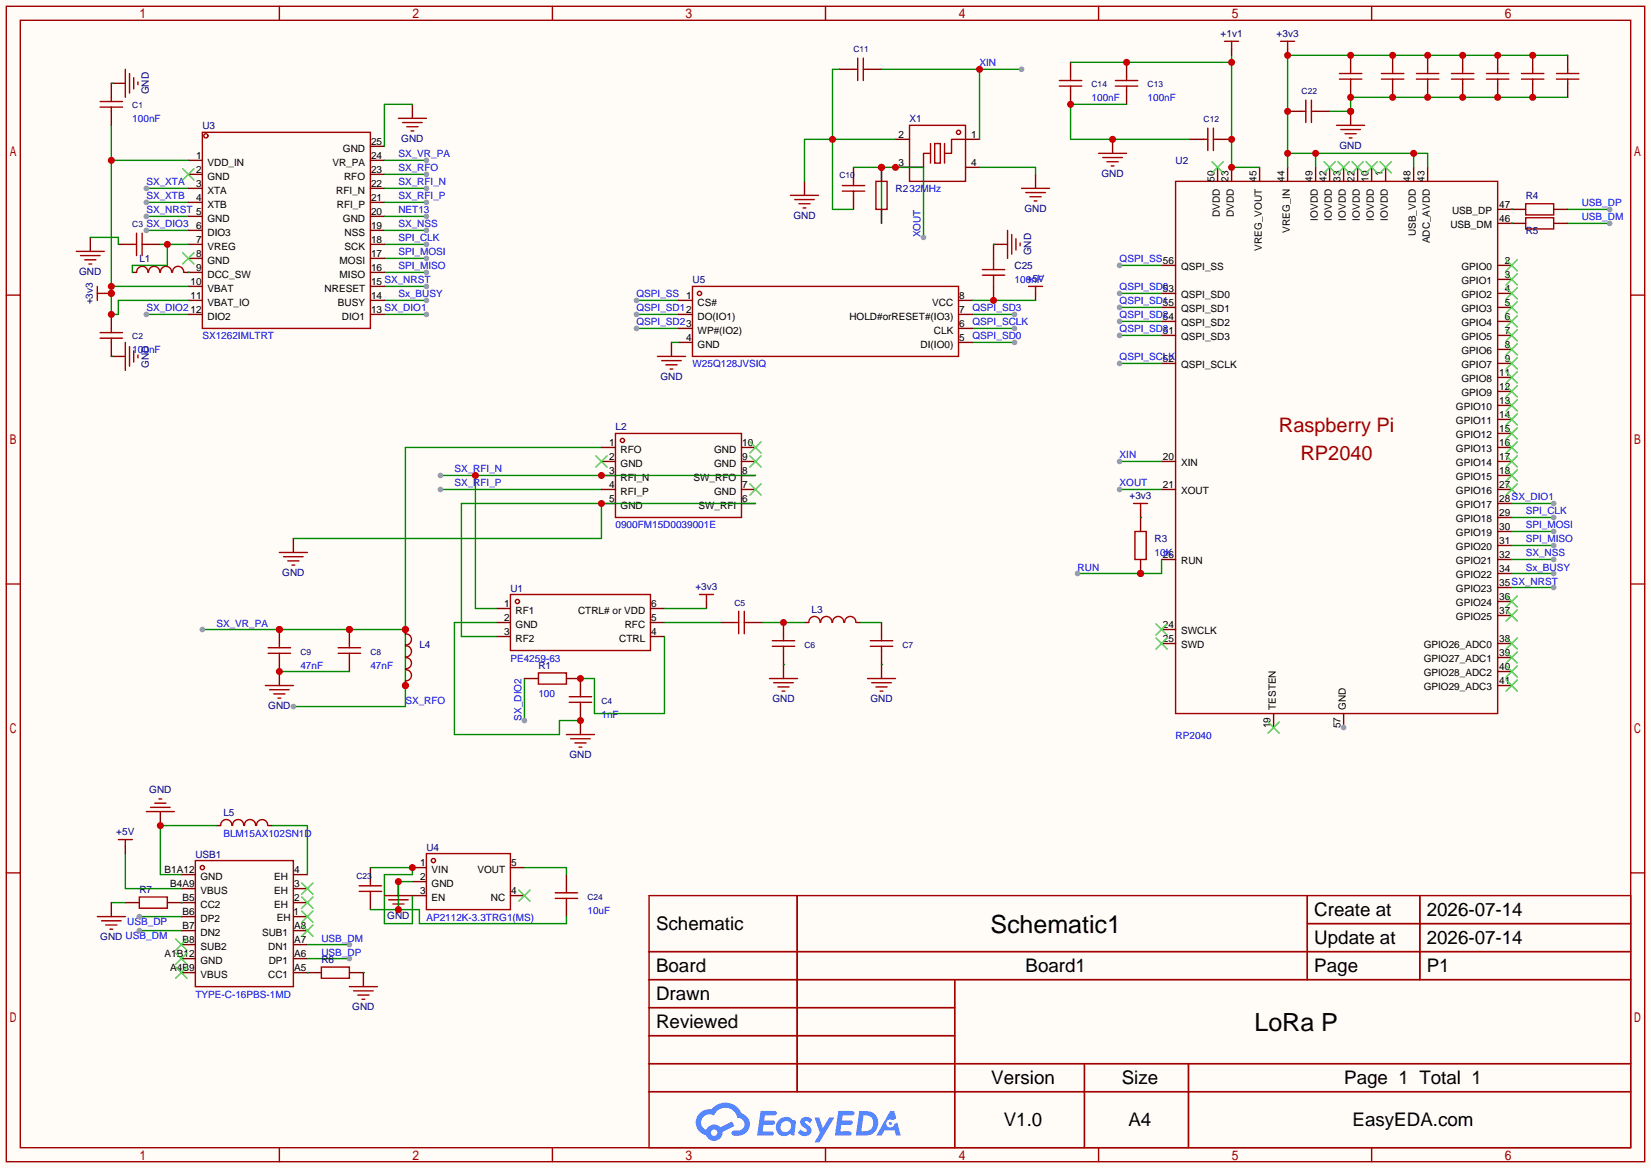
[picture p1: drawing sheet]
<svg xmlns="http://www.w3.org/2000/svg" width="299mm" height="212mm" viewBox="0 0 299 212" stroke-linecap="round" stroke-linejoin="round" font-family="sans-serif">
<path d="M0 0h299.5v211.8h-299.5z" fill="#fffcf7"/>
<g fill="none" stroke="#a10000" stroke-width=".25">
<path d="M1.1 1.1h297.2v209.6h-297.2zM3.7 3.7h292.1v204.5h-292.1zM50.7 1.1v2.6M100.2 1.1v2.6M149.7 1.1v2.6M199.3 1.1v2.6M248.8 1.1v2.6M1.1 53.5h2.6M295.8 53.5h2.5M1.1 105.9h2.6M295.8 105.9h2.5M1.1 158.3h2.6"/>
<path d="M295.8 158.3h2.5M117.7 162.4h178.1v45.8h-178.1zM117.7 172.6h178.1M117.7 177.7h178.1M144.6 162.4v35.6M173.2 177.7v30.5M237.1 162.4v15.3M237.1 167.5h58.7M257.5 162.4v15.3M117.7 182.8h55.5M117.7 192.9h178.1M117.7 187.8h55.5"/>
<path d="M117.7 198h178.1M196.7 192.9v15.3M215.6 192.9v15.3M50.7 208.2v2.5M100.2 208.2v2.5M149.7 208.2v2.5M199.3 208.2v2.5M248.8 208.2v2.5"/>
</g>
<g fill="#5487ff">
<path d="M145.5 202.8a1.3 1.3 0 0 1 1.8 .3l-.4 .6a.54 .54 0 0 0-.9-.2l.1 .2a1.58 1.58 0 0 1 1.1 1.6 1.43 1.43 0 0 1-2.5 .1l.5-.6a.64 .64 0 0 0 .5 .5 .64 .64 0 0 0 .7-.3l-.2-.2a1.6 1.6 0 0 1-1-1.6z"/>
<path d="M147.7 202.7h.9l.7 1.9 1.1-1.9h.9l-2.7 4.5h-.9l1-1.7z"/>
<path d="M138 201.5h1.6a1.31 1.31 0 0 1 1.2 .2 .4 .4 0 0 1-.3 .6h-1.8l-.1 .9h1.6a.4 .4 0 0 1 .4 .4 .4 .4 0 0 1-.4 .4h-1.7l-.2 1.2h.8a1.23 1.23 0 0 1 1.2 .2 .39 .39 0 0 1-.3 .6h-2.7z"/>
<path d="M152.1 201.5h1.6a1.32 1.32 0 0 1 1.3 .2 .39 .39 0 0 1-.4 .6h-1.7l-.2 .9h1.7a.4 .4 0 0 1 .3 .4 .4 .4 0 0 1-.4 .4h-1.7l-.2 1.2h.8a1.23 1.23 0 0 1 1.2 .2 .39 .39 0 0 1-.3 .6h-2.7z"/>
<path d="M161.5 201.5h.7l.4 1.3-.7 .4a.75 .75 0 0 0-1.1 .3 .75 .75 0 0 0 .5 1 .75 .75 0 0 0 .9-.6l.6-.3 .6 2.4h-.9l-.2-1h-1.9l-.5 1h-.9z"/>
<path d="M155.9 201.5l-.7 4.5h1.5a2.27 2.27 0 0 0 2.6-2.3 2.27 2.27 0 0 0-2.7-2.2zM156.6 202.3a1.5 1.5 0 0 1 1.8 1.5 1.5 1.5 0 0 1-1.9 1.4h-.3z"/>
<path d="M141.3 203.1a1.62 1.62 0 0 0-.4 2.1 1.62 1.62 0 0 0 2 .7l.4-.3 .3 .3 .5 .1 .3-2.5-.2-.3h-.4a1.58 1.58 0 0 0-2.5-.1zM141.9 203.6a.99 .99 0 0 1 1.6 .3 .99 .99 0 0 1-.9 1.4 .94 .94 0 0 1-1-.5 .94 .94 0 0 1 .3-1.2z"/>
<path d="M126.9 201.9a2.37 2.37 0 0 0 1.2 4 1.54 1.54 0 0 0 1.7 1 1.54 1.54 0 0 0 1.3-1.6l2.1-1.1-.5-.8-2 1.1a1.57 1.57 0 0 0-2.6 .4 1.5 1.5 0 0 1-.8-2.1 1.5 1.5 0 0 1 2.2-.5 2.23 2.23 0 0 1 2.3-1.4 2.23 2.23 0 0 1 2 1.8 1.16 1.16 0 0 1 1.2 1.1 1.16 1.16 0 0 1-1 1.3h-.7a.47 .47 0 0 0-.6 .3 .47 .47 0 0 0 .4 .6 2.23 2.23 0 0 0 2.3-.7 2.23 2.23 0 0 0 .4-2.3 2.16 2.16 0 0 0-1.3-1.1 3.2 3.2 0 0 0-5.4-.7l-1.2 .1zM129 205.4a.58 .58 0 0 1 1.1 0 .58 .58 0 0 1-1.1 0z"/>
<circle cx="161.5" cy="203.8" r=".28"/>
</g>
<path d="M213.2 32.9h58.5v96.5h-58.5z" fill="none" stroke="#a10000" stroke-width=".25"/>
<g fill="none" stroke="#870000" stroke-width=".25">
<path d="M220.9 30.4v2.5M223.4 30.4v2.5M228.5 30.4v2.5M233.6 30.4v2.5M238.6 30.4v2.5M241.2 30.4v2.5M243.7 30.4v2.5M246.3 30.4v2.5M248.8 30.4v2.5M251.3 30.4v2.5M256.4 30.4v2.5M259 30.4v2.5"/>
<path d="M271.7 38h2.5M210.7 48.1h2.5M210.7 53.2h2.5M210.7 55.8h2.5M210.7 58.3h2.5M271.7 48.1h2.5M271.7 50.7h2.5M271.7 53.2h2.5M271.7 40.5h2.5M271.7 55.8h2.5M210.7 60.8h2.5M210.7 65.9h2.5"/>
<path d="M271.7 68.5h2.5M271.7 71h2.5M271.7 73.5h2.5M271.7 76.1h2.5M271.7 78.6h2.5M210.7 83.7h2.5M210.7 88.8h2.5M271.7 81.2h2.5M271.7 83.7h2.5M271.7 86.2h2.5M271.7 88.8h2.5M271.7 91.3h2.5"/>
<path d="M271.7 93.9h2.5M271.7 96.4h2.5M271.7 98.9h2.5M210.7 114.2h2.5M210.7 116.7h2.5M210.7 101.5h2.5M271.7 116.7h2.5M271.7 101.5h2.5M271.7 104h2.5M271.7 106.6h2.5M271.7 109.1h2.5M271.7 111.6h2.5"/>
<path d="M271.7 119.3h2.5M231 129.4v2.6M243.7 129.4v2.6M271.7 121.8h2.5M271.7 124.3h2.5"/>
</g>
<g fill="none" stroke="#3c3" stroke-width=".25">
<path d="M219.8 29.3l2.1 2.1M221.9 29.3l-2.1 2.1M240.2 29.3l2 2.1M242.2 29.3l-2 2.1M242.7 29.3l2 2.1M244.7 29.3l-2 2.1M245.2 29.3l2.1 2.1M247.3 29.3l-2.1 2.1M247.8 29.3l2 2.1M249.8 29.3l-2 2.1M250.3 29.3l2 2.1M252.3 29.3l-2 2.1"/>
<path d="M273.2 47.1l2 2M273.2 49.7l2 2M273.2 52.2l2 2M273.2 54.7l2 2.1M275.2 47.1l-2 2M275.2 49.7l-2 2M275.2 52.2l-2 2M275.2 54.7l-2 2.1M273.2 67.4l2 2.1M273.2 70l2 2M273.2 72.5l2 2M273.2 75.1l2 2"/>
<path d="M273.2 77.6l2 2M275.2 67.4l-2 2.1M275.2 70l-2 2M275.2 72.5l-2 2M275.2 75.1l-2 2M275.2 77.6l-2 2M273.2 80.1l2 2.1M273.2 82.7l2 2M273.2 85.2l2 2M273.2 87.8l2 2M275.2 80.1l-2 2.1M275.2 82.7l-2 2"/>
<path d="M275.2 85.2l-2 2M275.2 87.8l-2 2M209.7 113.2l2 2M209.7 115.7l2 2M211.7 113.2l-2 2M211.7 115.7l-2 2M273.2 108.1l2 2M273.2 110.6l2 2M273.2 115.7l2 2M273.2 118.2l2 2.1M275.2 108.1l-2 2M275.2 110.6l-2 2"/>
<path d="M275.2 115.7l-2 2M275.2 118.2l-2 2.1M230 130.9l2 2.1M232 130.9l-2 2.1M273.2 120.8l2 2M273.2 123.3l2 2M275.2 120.8l-2 2M275.2 123.3l-2 2"/>
</g>
<circle cx="243.7" cy="132" r=".51" fill="#999"/>
<path d="M271.7 58.3h2.5M271.7 60.8h2.5M271.7 63.4h2.5M271.7 65.9h2.5" fill="none" stroke="#870000" stroke-width=".25"/>
<path d="M273.2 57.3l2 2M273.2 59.8l2 2M275.2 57.3l-2 2M275.2 59.8l-2 2M273.2 62.4l2 2M273.2 64.9l2 2M275.2 62.4l-2 2M275.2 64.9l-2 2" fill="none" stroke="#3c3" stroke-width=".25"/>
<path d="M26.5 34.2h7.7" fill="none" stroke="#008700" stroke-width=".25"/>
<circle cx="26.5" cy="34.2" r=".51" fill="#999"/>
<path d="M26.5 36.7h7.7" fill="none" stroke="#008700" stroke-width=".25"/>
<circle cx="26.5" cy="36.7" r=".51" fill="#999"/>
<path d="M26.5 39.2h7.7" fill="none" stroke="#008700" stroke-width=".25"/>
<circle cx="26.5" cy="39.2" r=".51" fill="#999"/>
<path d="M69.7 51.9h7.6" fill="none" stroke="#008700" stroke-width=".25"/>
<circle cx="77.3" cy="51.9" r=".51" fill="#999"/>
<path d="M274.2 106.6h7.6" fill="none" stroke="#008700" stroke-width=".25"/>
<circle cx="281.8" cy="106.6" r=".51" fill="#999"/>
<path d="M203.1 88.8h7.6" fill="none" stroke="#008700" stroke-width=".25"/>
<circle cx="203.1" cy="88.8" r=".51" fill="#999"/>
<path d="M203.1 83.7h7.6" fill="none" stroke="#008700" stroke-width=".25"/>
<circle cx="203.1" cy="83.7" r=".51" fill="#999"/>
<path d="M69.7 57h7.6" fill="none" stroke="#008700" stroke-width=".25"/>
<circle cx="77.3" cy="57" r=".51" fill="#999"/>
<path d="M274.2 91.3h7.6" fill="none" stroke="#008700" stroke-width=".25"/>
<circle cx="281.8" cy="91.3" r=".51" fill="#999"/>
<path d="M95.1 123.1v7.6" fill="none" stroke="#008700" stroke-width=".25"/>
<circle cx="95.1" cy="130.7" r=".51" fill="#999"/>
<path d="M26.5 57h7.7" fill="none" stroke="#008700" stroke-width=".25"/>
<circle cx="26.5" cy="57" r=".51" fill="#999"/>
<path d="M26.5 41.8h7.7" fill="none" stroke="#008700" stroke-width=".25"/>
<circle cx="26.5" cy="41.8" r=".51" fill="#999"/>
<path d="M69.7 54.5h7.6" fill="none" stroke="#008700" stroke-width=".25"/>
<circle cx="77.3" cy="54.5" r=".51" fill="#999"/>
<path d="M274.2 98.9h7.6" fill="none" stroke="#008700" stroke-width=".25"/>
<circle cx="281.8" cy="98.9" r=".51" fill="#999"/>
<path d="M69.7 49.4h7.6" fill="none" stroke="#008700" stroke-width=".25"/>
<circle cx="77.3" cy="49.4" r=".51" fill="#999"/>
<path d="M69.7 46.9h7.6" fill="none" stroke="#008700" stroke-width=".25"/>
<circle cx="77.3" cy="46.9" r=".51" fill="#999"/>
<path d="M274.2 96.4h7.6" fill="none" stroke="#008700" stroke-width=".25"/>
<circle cx="281.8" cy="96.4" r=".51" fill="#999"/>
<path d="M69.7 44.3h7.6" fill="none" stroke="#008700" stroke-width=".25"/>
<circle cx="77.3" cy="44.3" r=".51" fill="#999"/>
<g fill="none" stroke="#a10000" stroke-width=".25">
<path d="M36.7 24h30.5v35.6h-30.5z"/>
<circle cx="37.3" cy="24.6" r=".38"/>
</g>
<g fill="none" stroke="#870000" stroke-width=".25">
<path d="M34.2 29.1h2.5M34.2 31.6h2.5M34.2 34.2h2.5M34.2 36.7h2.5M34.2 39.2h2.5M67.2 29.1h2.5M67.2 31.6h2.5M67.2 34.2h2.5M67.2 36.7h2.5M67.2 39.2h2.5M67.2 26.5h2.5M34.2 41.8h2.5"/>
<path d="M34.2 44.3h2.5M34.2 46.9h2.5M34.2 49.4h2.5M34.2 51.9h2.5M34.2 54.5h2.5M34.2 57h2.5M67.2 41.8h2.5M67.2 44.3h2.5M67.2 46.9h2.5M67.2 49.4h2.5M67.2 51.9h2.5M67.2 54.5h2.5"/>
<path d="M67.2 57h2.5"/>
</g>
<path d="M33.1 30.6l2.1 2M35.2 30.6l-2.1 2M33.1 45.8l2.1 2.1M35.2 45.8l-2.1 2.1" fill="none" stroke="#3c3" stroke-width=".25"/>
<path d="M69.7 39.2h7.6" fill="none" stroke="#008700" stroke-width=".25"/>
<circle cx="77.3" cy="39.2" r=".51" fill="#999"/>
<path d="M69.7 36.7h7.6" fill="none" stroke="#008700" stroke-width=".25"/>
<circle cx="77.3" cy="36.7" r=".51" fill="#999"/>
<path d="M69.7 34.2h7.6" fill="none" stroke="#008700" stroke-width=".25"/>
<circle cx="77.3" cy="34.2" r=".51" fill="#999"/>
<path d="M69.7 31.6h7.6" fill="none" stroke="#008700" stroke-width=".25"/>
<circle cx="77.3" cy="31.6" r=".51" fill="#999"/>
<path d="M69.7 29.1h7.6" fill="none" stroke="#008700" stroke-width=".25"/>
<circle cx="77.3" cy="29.1" r=".51" fill="#999"/>
<path d="M79.9 88.8h29.2" fill="none" stroke="#008700" stroke-width=".25"/>
<circle cx="79.9" cy="88.8" r=".51" fill="#999"/>
<path d="M109.1 81.2h-35.6v46.9h-20.3M36.7 114.2h36.8" fill="none" stroke="#008700" stroke-width=".25"/>
<g fill="#c00">
<circle cx="73.5" cy="114.2" r=".63"/>
<circle cx="63.4" cy="114.2" r=".63"/>
<circle cx="50.7" cy="114.2" r=".63"/>
<circle cx="73.5" cy="124.3" r=".63"/>
</g>
<g fill="#999">
<circle cx="36.7" cy="114.2" r=".51"/>
<circle cx="53.2" cy="128.1" r=".51"/>
</g>
<path d="M74.8 18.9v2.6M145.9 32.9v2.5M187.8 31.6v2.6M16.4 43.1v2.5M142.1 120.5v2.6M159.9 120.5v2.6" fill="none" stroke="#870000" stroke-width=".25"/>
<g fill="none" stroke="#a10000" stroke-width=".25">
<path d="M72.3 21.5h5M73 22.2h3.6M73.8 23h2M74.5 23.7h.6M143.4 35.4h5.1M144.1 36.2h3.6M144.9 37h2M145.7 37.7h.5M185.3 34.2h5.1M186.1 34.9h3.5M186.8 35.7h2M187.6 36.4h.5"/>
<path d="M13.8 45.6h5.1M14.6 46.4h3.6M15.4 47.1h2M16.1 47.9h.5M139.6 123.1h5.1M140.3 123.8h3.6M141.1 124.6h2M141.9 125.3h.5M157.4 123.1h5M158.1 123.8h3.6M158.9 124.6h2M159.6 125.3h.5"/>
</g>
<path d="M74.8 18.9h-5.1v7.6M274.2 101.5h7.6" fill="none" stroke="#008700" stroke-width=".25"/>
<circle cx="281.8" cy="101.5" r=".51" fill="#999"/>
<path d="M69.7 41.8h7.6" fill="none" stroke="#008700" stroke-width=".25"/>
<circle cx="77.3" cy="41.8" r=".51" fill="#999"/>
<g fill="none" stroke="#a10000" stroke-width=".25">
<path d="M18.2 19.4h4M18.2 18.4h4M20.2 17.7v.7M20.2 19.4v.8M236.9 18.2v4M237.9 18.2v4M250.6 13.3h4M250.6 14.4h4M252.6 12.6v.7M252.6 14.4v.7M263.3 13.3h4M263.3 14.4h4"/>
<path d="M265.3 12.6v.7M265.3 14.4v.7M269.6 13.3h4.1M269.6 14.4h4.1M271.7 12.6v.7M271.7 14.4v.7M276 13.3h4M276 14.4h4M278 12.6v.7M278 14.4v.7M282.3 13.3h4.1M282.3 14.4h4.1"/>
<path d="M284.4 12.6v.7M284.4 14.4v.7M236.1 20.2h.8M237.9 20.2h.7M20.2 59.6v.7M24 44.3h.8M24.8 42.3v4.1M25.8 42.3v4.1M25.8 44.3h.7M18.2 61.3h4M18.2 60.3h4M20.2 61.3v.8"/>
<path d="M48.6 118.5h4.1M48.6 117.5h4.1M103.3 127.4h4M103.3 126.4h4M105.3 125.6v.8M105.3 127.4v.7M67.2 159.9v.8M65.2 161.7h4M65.2 160.7h4M67.2 161.7v.7M100.7 162.9h4.1M100.7 161.9h4.1"/>
<path d="M102.7 161.2v.7M102.7 162.9v.8"/>
</g>
<g fill="none" stroke="#870000" stroke-width=".25">
<path d="M20.2 15.1v2.6M252.6 10v2.6M252.6 15.1v2.6M265.3 10v2.6M265.3 15.1v2.6M271.7 10v2.6M271.7 15.1v2.6M278 10v2.6M278 15.1v2.6M284.4 10v2.6M284.4 15.1v2.6M20.2 20.2v2.5"/>
<path d="M233.6 20.2h2.5M238.6 20.2h2.6M20.2 57v2.6M21.5 44.3h2.5M26.5 44.3h2.6M20.2 62.1v2.5M50.7 114.2v2.5M50.7 119.3v2.5M105.3 123.1v2.5M105.3 128.1v2.6M67.2 157.4v2.5M102.7 158.6v2.6"/>
<path d="M67.2 162.4v2.6M102.7 163.7v2.5"/>
</g>
<circle cx="50.7" cy="114.2" r=".63" fill="#c00"/>
<g fill="none" stroke="#a10000" stroke-width=".25">
<path d="M154.8 12.6h.8M155.6 10.5v4.1M156.6 10.5v4.1M156.6 12.6h.8M192.2 14.6h4M192.2 15.6h4M194.2 13.8v.8M194.2 15.6v.8M202.3 14.6h4.1M202.3 15.6h4.1M204.3 13.8v.8M204.3 15.6v.8"/>
<path d="M243 13.3h4M243 14.4h4M245 12.6v.7M245 14.4v.7M256.9 13.3h4.1M256.9 14.4h4.1M259 12.6v.7M259 14.4v.7M152.8 34.7h4M152.8 33.7h4M154.8 32.9v.8M154.8 34.7v.7"/>
<path d="M218.3 25.3h.8M219.1 23.2v4.1M220.1 23.2v4.1M220.1 25.3h.8M50.7 116.7v.8M50.7 118.5v.8M61.3 118.5h4.1M61.3 117.5h4.1M133.2 112.9h.8M134 110.9v4M135 110.9v4M135 112.9h.8"/>
</g>
<g fill="none" stroke="#870000" stroke-width=".25">
<path d="M152.3 12.6h2.5M157.4 12.6h2.5M194.2 11.3v2.5M194.2 16.4v2.5M204.3 11.3v2.5M204.3 16.4v2.5M245 10v2.6M245 15.1v2.6M259 10v2.6M259 15.1v2.6M154.8 30.4v2.5M154.8 35.4v2.6"/>
<path d="M215.8 25.3h2.5M220.9 25.3h2.5M63.4 114.2v2.5M63.4 119.3v2.5M130.7 112.9h2.5M135.8 112.9h2.5"/>
</g>
<circle cx="63.4" cy="114.2" r=".63" fill="#c00"/>
<path d="M63.4 116.7v.8M63.4 118.5v.8M140.1 116.2h4M140.1 117.2h4M142.1 115.4v.8M142.1 117.2v.8M157.9 116.2h4M157.9 117.2h4M159.9 115.4v.8M159.9 117.2v.8" fill="none" stroke="#a10000" stroke-width=".25"/>
<path d="M142.1 112.9v2.5M142.1 118v2.5M159.9 112.9v2.5M159.9 118v2.5" fill="none" stroke="#870000" stroke-width=".25"/>
<path d="M20.2 22.7v34.3h1.3v-2.5h12.7M20.2 29.1h14M20.2 51.9h14" fill="none" stroke="#008700" stroke-width=".25"/>
<g fill="#c00">
<circle cx="20.2" cy="29.1" r=".63"/>
<circle cx="20.2" cy="51.9" r=".63"/>
<circle cx="20.2" cy="53.2" r=".63"/>
<circle cx="20.2" cy="57" r=".63"/>
</g>
<path d="M18.9 53.2h1.3" fill="none" stroke="#870000" stroke-width=".25"/>
<circle cx="20.2" cy="53.2" r=".63" fill="#c00"/>
<g fill="none" stroke="#a10000" stroke-width=".25">
<path d="M22.7 12.6v5.1M23.5 13.3v3.6M24.3 14.1v2M25 14.9v.5M17.7 51.9v2.6M17.7 53.2h1.2M24.8 49.4a1.01 1.01 0 0 1 1-1.1 1.01 1.01 0 0 1 1 1.1M26.9 49.4a1.01 1.01 0 0 1 1.1-1.1 1.01 1.01 0 0 1 1 1.1M29.1 49.4a1.01 1.01 0 0 1 1-1.1 1.01 1.01 0 0 1 1 1.1M31.3 49.4a1.01 1.01 0 0 1 1-1.1 1.01 1.01 0 0 1 1 1.1M22.7 62.1v5.1M23.5 62.9v3.5"/>
<path d="M24.3 63.6v2.1M25 64.4v.5M50.7 100.2h5.1M51.4 101h3.6M52.2 101.7h2M53 102.5h.5M126.9 107.8h2.5M128.1 107.8v1.3M102.7 133.2h5.1M103.5 134h3.6M104.3 134.7h2M105 135.5h.5"/>
</g>
<path d="M20.2 15.1h2.5M24 49.4h.8M33.4 49.4h.8M20.2 64.6h2.5M53.2 97.7v2.5M128.1 109.1v1.3M105.3 130.7v2.5" fill="none" stroke="#870000" stroke-width=".25"/>
<path d="M20.2 15.1h.1M29.1 44.3h5.1M30.4 44.3v3.8h-6.4v1.3M34.2 49.4h.1M20.2 64.6h.1" fill="none" stroke="#008700" stroke-width=".25"/>
<circle cx="30.4" cy="44.3" r=".63" fill="#c00"/>
<path d="M152.3 12.6h-1.3v25.4h3.8M162.4 25.3h-16.5v7.6M16.4 43.1h5.1v1.2" fill="none" stroke="#008700" stroke-width=".25"/>
<path d="M162.4 25.3h2.6M162.4 30.4h2.6M175.1 25.3h2.6M175.1 30.4h2.6" fill="none" stroke="#870000" stroke-width=".25"/>
<g fill="none" stroke="#a10000" stroke-width=".25">
<path d="M165 22.7h10.1v10.2h-10.1zM168.8 27.8h-1.3v2.6h-2.5M168.8 26v3.6M169.5 26h1.1v3.6h-1.1zM171.3 26v3.6M175.1 25.3h-2.5v2.5h-1.3"/>
<circle cx="173.9" cy="24" r=".38"/>
</g>
<circle cx="151" cy="25.3" r=".63" fill="#c00"/>
<path d="M154.8 30.4h12.7v12.7M159.9 30.4v10.1M177.7 30.4h10.1v1.2" fill="none" stroke="#008700" stroke-width=".25"/>
<g fill="#c00">
<circle cx="162.4" cy="30.4" r=".63"/>
<circle cx="159.9" cy="30.4" r=".63"/>
</g>
<circle cx="167.5" cy="43.1" r=".51" fill="#999"/>
<path d="M274.2 93.9h7.6" fill="none" stroke="#008700" stroke-width=".25"/>
<circle cx="281.8" cy="93.9" r=".51" fill="#999"/>
<path d="M274.2 104h7.6" fill="none" stroke="#008700" stroke-width=".25"/>
<circle cx="281.8" cy="104" r=".51" fill="#999"/>
<g fill="none" stroke="#a10000" stroke-width=".25">
<path d="M111.6 78.6h22.9v15.3h-22.9zM92.6 107.8h25.4v10.2h-25.4zM97.7 122h5v2.1h-5z"/>
<circle cx="112.9" cy="79.9" r=".38"/>
<circle cx="93.9" cy="109.1" r=".38"/>
</g>
<g fill="none" stroke="#870000" stroke-width=".25">
<path d="M109.1 81.2h2.5M109.1 83.7h2.5M109.1 86.2h2.5M109.1 88.8h2.5M109.1 91.3h2.5M134.5 81.2h2.5M134.5 83.7h2.5M134.5 86.2h2.5M134.5 88.8h2.5M134.5 91.3h2.5M90 110.4h2.6M90 112.9h2.6"/>
<path d="M90 115.4h2.6M118 110.4h2.5M118 112.9h2.5M118 115.4h2.5M95.1 123.1h2.6M102.7 123.1h2.6"/>
</g>
<path d="M108.1 82.7l2 2M110.1 82.7l-2 2M136 87.8l2 2M136 82.7l2 2M136 80.1l2 2.1M138 87.8l-2 2M138 82.7l-2 2M138 80.1l-2 2.1" fill="none" stroke="#3c3" stroke-width=".25"/>
<path d="M90 112.9h-7.6v20.3h19.1v-2.5h3.8" fill="none" stroke="#008700" stroke-width=".25"/>
<circle cx="105.3" cy="130.7" r=".63" fill="#c00"/>
<path d="M120.5 115.4v14h-12.7v-6.3h-2.5" fill="none" stroke="#008700" stroke-width=".25"/>
<circle cx="105.3" cy="123.1" r=".63" fill="#c00"/>
<path d="M79.9 86.2h57.1M86.2 86.2v24.2h3.8" fill="none" stroke="#008700" stroke-width=".25"/>
<g fill="#c00">
<circle cx="86.2" cy="86.2" r=".63"/>
<circle cx="109.1" cy="86.2" r=".63"/>
</g>
<circle cx="79.9" cy="86.2" r=".51" fill="#999"/>
<path d="M109.1 91.3v6.4h-55.9M137 91.3h-53.3v24.1h6.3" fill="none" stroke="#008700" stroke-width=".25"/>
<circle cx="109.1" cy="91.3" r=".63" fill="#c00"/>
<path d="M120.5 110.4h7.6M120.5 112.9h10.2" fill="none" stroke="#008700" stroke-width=".25"/>
<path d="M73.5 123.6v.7" fill="none" stroke="#870000" stroke-width=".25"/>
<circle cx="73.5" cy="124.3" r=".63" fill="#c00"/>
<path d="M73.5 114.2v.7" fill="none" stroke="#870000" stroke-width=".25"/>
<circle cx="73.5" cy="114.2" r=".63" fill="#c00"/>
<path d="M73.5 115a1.01 1.01 0 0 1 1.1 1 1.01 1.01 0 0 1-1.1 1M73.5 117.1a1.01 1.01 0 0 1 1.1 1 1.01 1.01 0 0 1-1.1 1M73.5 119.3a1.01 1.01 0 0 1 1.1 1 1.01 1.01 0 0 1-1.1 1M146.7 112.9a1.01 1.01 0 0 1 1-1.1 1.01 1.01 0 0 1 1 1.1M148.9 112.9a1.01 1.01 0 0 1 1-1.1 1.01 1.01 0 0 1 1 1.1M151 112.9a1.01 1.01 0 0 1 1-1.1 1.01 1.01 0 0 1 1 1.1M153.2 112.9a1.01 1.01 0 0 1 1-1.1 1.01 1.01 0 0 1 1 1.1M73.5 121.5a1.01 1.01 0 0 1 1.1 1 1.01 1.01 0 0 1-1.1 1" fill="none" stroke="#a10000" stroke-width=".25"/>
<path d="M145.9 112.9h.8M155.3 112.9h.8M50.7 121.8v2.5" fill="none" stroke="#870000" stroke-width=".25"/>
<path d="M50.7 121.8h12.7" fill="none" stroke="#008700" stroke-width=".25"/>
<circle cx="50.7" cy="121.8" r=".63" fill="#c00"/>
<path d="M48.1 124.3h5.1M48.9 125.1h3.6M49.7 125.9h2M50.4 126.6h.5" fill="none" stroke="#a10000" stroke-width=".25"/>
<path d="M138.3 112.9h7.6" fill="none" stroke="#008700" stroke-width=".25"/>
<circle cx="142.1" cy="112.9" r=".63" fill="#c00"/>
<path d="M156.1 112.9h3.8M142.1 120.5h.1M159.9 120.5h.1" fill="none" stroke="#008700" stroke-width=".25"/>
<path d="M158.9 32.9h2v5.1h-2z" fill="none" stroke="#a10000" stroke-width=".25"/>
<path d="M159.9 30.4v2.5" fill="none" stroke="#870000" stroke-width=".25"/>
<circle cx="159.9" cy="30.4" r=".63" fill="#c00"/>
<path d="M159.9 38v2.5" fill="none" stroke="#870000" stroke-width=".25"/>
<path d="M159.9 12.6h25.4M177.7 12.6v12.7" fill="none" stroke="#008700" stroke-width=".25"/>
<circle cx="177.7" cy="12.6" r=".63" fill="#c00"/>
<circle cx="185.3" cy="12.6" r=".51" fill="#999"/>
<path d="M194.2 11.3h29.2M223.4 10v20.4h5.1" fill="none" stroke="#008700" stroke-width=".25"/>
<g fill="#c00">
<circle cx="223.4" cy="30.4" r=".63"/>
<circle cx="223.4" cy="25.3" r=".63"/>
<circle cx="223.4" cy="11.3" r=".63"/>
<circle cx="204.3" cy="11.3" r=".63"/>
</g>
<path d="M223.4 8.8v1.2M233.6 8.8v1.2M201.8 25.3v2.5M206.9 92.6v1.3" fill="none" stroke="#870000" stroke-width=".25"/>
<path d="M222.1 7.5h2.6M223.4 7.5v1.3M232.3 7.5h2.5M233.6 7.5v1.3M199.3 27.8h5M200 28.6h3.6M200.8 29.3h2M201.5 30.1h.6M205.6 91.3h2.6M206.9 91.3v1.3" fill="none" stroke="#a10000" stroke-width=".25"/>
<path d="M204.3 18.9h-10.1v6.4h21.6" fill="none" stroke="#008700" stroke-width=".25"/>
<g fill="#c00">
<circle cx="194.2" cy="18.9" r=".63"/>
<circle cx="201.8" cy="25.3" r=".63"/>
</g>
<path d="M284.4 10h-50.8v20.4M233.6 27.8h25.4v2.6M238.6 27.8v2.6M256.4 27.8v2.6" fill="none" stroke="#008700" stroke-width=".25"/>
<g fill="#c00">
<circle cx="256.4" cy="27.8" r=".63"/>
<circle cx="238.6" cy="27.8" r=".63"/>
<circle cx="233.6" cy="27.8" r=".63"/>
<circle cx="233.6" cy="20.2" r=".63"/>
<circle cx="233.6" cy="10" r=".63"/>
<circle cx="245" cy="10" r=".63"/>
<circle cx="252.6" cy="10" r=".63"/>
<circle cx="259" cy="10" r=".63"/>
<circle cx="265.3" cy="10" r=".63"/>
<circle cx="271.7" cy="10" r=".63"/>
<circle cx="278" cy="10" r=".63"/>
</g>
<path d="M284.4 17.7h-39.4v2.5h-3.8" fill="none" stroke="#008700" stroke-width=".25"/>
<g fill="#c00">
<circle cx="278" cy="17.7" r=".63"/>
<circle cx="271.7" cy="17.7" r=".63"/>
<circle cx="265.3" cy="17.7" r=".63"/>
<circle cx="259" cy="17.7" r=".63"/>
<circle cx="252.6" cy="17.7" r=".63"/>
<circle cx="245" cy="17.7" r=".63"/>
<circle cx="245" cy="20.2" r=".63"/>
</g>
<path d="M245 20.2v2.5" fill="none" stroke="#870000" stroke-width=".25"/>
<circle cx="245" cy="20.2" r=".63" fill="#c00"/>
<path d="M242.4 22.7h5.1M243.2 23.5h3.6M244 24.3h2M244.7 25h.5" fill="none" stroke="#a10000" stroke-width=".25"/>
<path d="M210.7 101.5v2.5h-15.2" fill="none" stroke="#008700" stroke-width=".25"/>
<circle cx="206.9" cy="104" r=".63" fill="#c00"/>
<circle cx="195.5" cy="104" r=".51" fill="#999"/>
<path d="M205.9 96.4h2v5.1h-2z" fill="none" stroke="#a10000" stroke-width=".25"/>
<path d="M206.9 93.9v2.5M206.9 101.5v2.5" fill="none" stroke="#870000" stroke-width=".25"/>
<circle cx="206.9" cy="104" r=".63" fill="#c00"/>
<path d="M284.4 40.5h7.6M206.9 93.9h.1" fill="none" stroke="#008700" stroke-width=".25"/>
<circle cx="292" cy="40.5" r=".51" fill="#999"/>
<path d="M284.4 38h7.6" fill="none" stroke="#008700" stroke-width=".25"/>
<circle cx="292" cy="38" r=".51" fill="#999"/>
<path d="M276.7 37h5.1v2h-5.1zM276.7 39.5h5.1v2h-5.1z" fill="none" stroke="#a10000" stroke-width=".25"/>
<path d="M274.2 38h2.5M281.8 38h2.6M274.2 40.5h2.5M281.8 40.5h2.6" fill="none" stroke="#870000" stroke-width=".25"/>
<path d="M274.2 38h.1M115.4 57h7.7M274.2 40.5h.1" fill="none" stroke="#008700" stroke-width=".25"/>
<circle cx="115.4" cy="57" r=".51" fill="#999"/>
<path d="M115.4 59.6h7.7" fill="none" stroke="#008700" stroke-width=".25"/>
<circle cx="115.4" cy="59.6" r=".51" fill="#999"/>
<path d="M176.4 57h7.6" fill="none" stroke="#008700" stroke-width=".25"/>
<circle cx="184" cy="57" r=".51" fill="#999"/>
<path d="M176.4 59.6h7.6" fill="none" stroke="#008700" stroke-width=".25"/>
<circle cx="184" cy="59.6" r=".51" fill="#999"/>
<path d="M115.4 54.5h7.7" fill="none" stroke="#008700" stroke-width=".25"/>
<circle cx="115.4" cy="54.5" r=".51" fill="#999"/>
<path d="M176.4 62.1h7.6" fill="none" stroke="#008700" stroke-width=".25"/>
<circle cx="184" cy="62.1" r=".51" fill="#999"/>
<path d="M203.1 65.9h7.6" fill="none" stroke="#008700" stroke-width=".25"/>
<circle cx="203.1" cy="65.9" r=".51" fill="#999"/>
<path d="M203.1 58.3h7.6" fill="none" stroke="#008700" stroke-width=".25"/>
<circle cx="203.1" cy="58.3" r=".51" fill="#999"/>
<path d="M203.1 53.2h7.6" fill="none" stroke="#008700" stroke-width=".25"/>
<circle cx="203.1" cy="53.2" r=".51" fill="#999"/>
<path d="M203.1 60.8h7.6" fill="none" stroke="#008700" stroke-width=".25"/>
<circle cx="203.1" cy="60.8" r=".51" fill="#999"/>
<path d="M203.1 48.1h7.6" fill="none" stroke="#008700" stroke-width=".25"/>
<circle cx="203.1" cy="48.1" r=".51" fill="#999"/>
<path d="M203.1 55.8h7.6" fill="none" stroke="#008700" stroke-width=".25"/>
<circle cx="203.1" cy="55.8" r=".51" fill="#999"/>
<g fill="none" stroke="#a10000" stroke-width=".25">
<path d="M35.4 156.1h17.8v22.8h-17.8zM77.3 154.8h15.3v10.2h-15.3z"/>
<circle cx="36.7" cy="157.4" r=".38"/>
<circle cx="78.6" cy="156.1" r=".38"/>
</g>
<g fill="none" stroke="#870000" stroke-width=".25">
<path d="M32.9 158.6h2.5M53.2 158.6h2.6M74.8 157.4h2.5M74.8 159.9h2.5M92.6 157.4h2.5M32.9 161.2h2.5M32.9 163.7h2.5M32.9 166.2h2.5M32.9 168.8h2.5M32.9 171.3h2.5M32.9 173.9h2.5M32.9 176.4h2.5"/>
<path d="M53.2 161.2h2.6M53.2 163.7h2.6M53.2 166.2h2.6M53.2 168.8h2.6M53.2 171.3h2.6M53.2 173.9h2.6M53.2 176.4h2.6M74.8 162.4h2.5M92.6 162.4h2.5"/>
</g>
<g fill="none" stroke="#3c3" stroke-width=".25">
<path d="M31.9 170.3l2 2M31.9 172.8l2 2.1M31.9 175.4l2 2M33.9 170.3l-2 2M33.9 172.8l-2 2.1M33.9 175.4l-2 2M54.7 167.8l2.1 2M54.7 165.2l2.1 2.1M54.7 162.7l2.1 2M54.7 160.1l2.1 2.1M56.8 167.8l-2.1 2M56.8 165.2l-2.1 2.1"/>
<path d="M56.8 162.7l-2.1 2M56.8 160.1l-2.1 2.1M94.1 161.4l2 2M96.1 161.4l-2 2"/>
</g>
<path d="M67.2 157.4h7.6v1.2h-5.1v8.9h5.1v-5.1" fill="none" stroke="#008700" stroke-width=".25"/>
<circle cx="74.8" cy="157.4" r=".63" fill="#c00"/>
<path d="M72.3 159.9v2.5" fill="none" stroke="#870000" stroke-width=".25"/>
<path d="M69.7 162.4h5.1M70.5 163.2h3.5M71.2 164h2.1M72 164.7h.5" fill="none" stroke="#a10000" stroke-width=".25"/>
<path d="M74.8 159.9h-2.5v5.1M67.2 165h8.9v2.5h26.6v-1.3" fill="none" stroke="#008700" stroke-width=".25"/>
<g fill="#c00">
<circle cx="72.3" cy="159.9" r=".63"/>
<circle cx="72.3" cy="165" r=".63"/>
</g>
<path d="M39.2 149.7h-10.1v8.9h3.8M49.4 149.7h6.4v8.9M95.1 157.4h7.6v1.2" fill="none" stroke="#008700" stroke-width=".25"/>
<path d="M29.1 147.2v2.5M39.2 149.7h.8M48.6 149.7h.8" fill="none" stroke="#870000" stroke-width=".25"/>
<path d="M40 149.7a1.01 1.01 0 0 1 1-1.1 1.01 1.01 0 0 1 1.1 1.1M42.2 149.7a1.01 1.01 0 0 1 1-1.1 1.01 1.01 0 0 1 1 1.1M44.3 149.7a1.01 1.01 0 0 1 1.1-1.1 1.01 1.01 0 0 1 1 1.1M46.5 149.7a1.01 1.01 0 0 1 1-1.1 1.01 1.01 0 0 1 1.1 1.1" fill="none" stroke="#a10000" stroke-width=".25"/>
<circle cx="29.1" cy="149.7" r=".63" fill="#c00"/>
<path d="M26.5 147.2h5.1M27.3 146.4h3.6M28.1 145.7h2M28.8 144.9h.5" fill="none" stroke="#a10000" stroke-width=".25"/>
<path d="M55.8 171.3h7.6" fill="none" stroke="#008700" stroke-width=".25"/>
<circle cx="63.4" cy="171.3" r=".51" fill="#999"/>
<path d="M25.3 166.2h7.6" fill="none" stroke="#008700" stroke-width=".25"/>
<circle cx="25.3" cy="166.2" r=".51" fill="#999"/>
<path d="M25.3 168.8h7.6" fill="none" stroke="#008700" stroke-width=".25"/>
<circle cx="25.3" cy="168.8" r=".51" fill="#999"/>
<path d="M55.8 173.9h7.6" fill="none" stroke="#008700" stroke-width=".25"/>
<circle cx="63.4" cy="173.9" r=".51" fill="#999"/>
<g fill="none" stroke="#a10000" stroke-width=".25">
<path d="M125.6 51.9h48.3v12.7h-48.3zM186.6 51.9h2.5M187.8 51.9v1.3M119.3 64.6h5M120 65.4h3.6M120.8 66.2h2M121.5 66.9h.5M21.5 152.3h2.5M22.7 152.3v1.2M17.7 166.2h5M18.4 167h3.6M19.2 167.8h2"/>
<path d="M19.9 168.5h.5M25.3 162.7h5.1v2h-5.1zM58.3 175.4h5.1v2h-5.1zM63.4 178.9h5.1M64.1 179.7h3.6M64.9 180.5h2M65.7 181.2h.5"/>
<circle cx="126.9" cy="53.2" r=".38"/>
</g>
<g fill="none" stroke="#870000" stroke-width=".25">
<path d="M123.1 54.5h2.5M123.1 57h2.5M123.1 59.6h2.5M173.9 54.5h2.5M173.9 57h2.5M173.9 59.6h2.5M180.2 44.3v2.6M180.2 51.9v2.6M187.8 53.2v1.3M121.8 62.1v2.5M123.1 62.1h2.5M173.9 62.1h2.5"/>
<path d="M22.7 153.5v1.3M20.2 163.7v2.5M22.7 163.7h2.6M30.4 163.7h2.5M55.8 176.4h2.5M63.4 176.4h2.5v2.5"/>
</g>
<path d="M176.4 54.5h11.4M121.8 62.1h1.3M22.7 154.8v6.4h10.2M20.2 163.7h2.5M32.9 163.7h.1M55.8 176.4h.1M65.9 176.4h.1" fill="none" stroke="#008700" stroke-width=".25"/>
<circle cx="180.2" cy="54.5" r=".63" fill="#c00"/>
<path d="M178.2 48.9h4M178.2 49.9h4M180.2 46.9v2M180.2 49.9v2M182.8 41.8v5.1M183.5 42.5v3.6M184.3 43.3v2M185 44.1v.5" fill="none" stroke="#a10000" stroke-width=".25"/>
<path d="M180.2 44.3h2.6" fill="none" stroke="#870000" stroke-width=".25"/>
<path d="M180.2 44.3h.1" fill="none" stroke="#008700" stroke-width=".25"/>
<g font-size="4.5">
<text x="179.6" y="169.2">Schematic1</text>
<text x="227.5" y="187">LoRa P</text>
</g>
<g font-size="3.6" fill="#a00000">
<text x="232" y="78.3">Raspberry Pi</text>
<text x="235.9" y="83.3">RP2040</text>
</g>
<g font-size="3.4">
<text x="238.4" y="166.1">Create at</text>
<text x="258.8" y="166.1">2026-07-14</text>
<text x="119" y="168.7">Schematic</text>
<text x="238.4" y="171.2">Update at</text>
<text x="258.8" y="171.2">2026-07-14</text>
<text x="119" y="176.3">Board</text>
<text x="186" y="176.3">Board1</text>
<text x="238.4" y="176.3">Page</text>
<text x="258.8" y="176.3">P1</text>
<text x="119" y="181.4">Drawn</text>
<text x="119" y="186.5">Reviewed</text>
<text x="179.8" y="196.6">Version</text>
<text x="203.5" y="196.6">Size</text>
<text x="243.8" y="196.6">Page 1 Total 1</text>
<text x="182.1" y="204.2">V1.0</text>
<text x="204.7" y="204.2">A4</text>
<text x="245.3" y="204.2">EasyEDA.com</text>
</g>
<g font-size="1.8" fill="#000080">
<text x="221.4" y="6.7">+1v1</text>
<text x="231.6" y="6.7">+3v3</text>
<text x="27" y="17.1" transform="rotate(-90 27 17.1)">GND</text>
<text x="36.7" y="23.5">U3</text>
<text x="165" y="22.2">X1</text>
<text x="72.8" y="25.7">GND</text>
<text x="213.2" y="29.8">U2</text>
<text x="243" y="27">GND</text>
<text x="162.4" y="34.9">R232MHz</text>
<text x="199.8" y="32.1">GND</text>
<text x="143.9" y="39.7">GND</text>
<text x="185.8" y="38.4">GND</text>
<text x="276.7" y="36.2">R4</text>
<text x="25.3" y="47.6">L1</text>
<text x="187" y="46.3" transform="rotate(-90 187 46.3)">GND</text>
<text x="276.7" y="42.5">R5</text>
<text x="14.4" y="49.9">GND</text>
<text x="125.6" y="51.4">U5</text>
<text x="184" y="48.9">C25</text>
<text x="186.2" y="51.1">+5V</text>
<text x="16.9" y="55.2" transform="rotate(-90 16.9 55.2)">+3v3</text>
<text x="27" y="66.7" transform="rotate(-90 27 66.7)">GND</text>
<text x="119.8" y="68.9">GND</text>
<text x="111.6" y="78.1">L2</text>
<text x="204.9" y="90.5">+3v3</text>
<text x="209.4" y="98.4">R3</text>
<text x="51.2" y="104.5">GND</text>
<text x="92.6" y="107.3">U1</text>
<text x="126.1" y="107">+3v3</text>
<text x="147.2" y="111.1">L3</text>
<text x="76.1" y="117.4">L4</text>
<text x="97.7" y="121.2">R1</text>
<text x="48.7" y="128.6">GND</text>
<text x="140.1" y="127.3">GND</text>
<text x="157.9" y="127.3">GND</text>
<text x="103.3" y="137.5">GND</text>
<text x="27.1" y="143.9">GND</text>
<text x="40.5" y="147.9">L5</text>
<text x="21.1" y="151.5">+5V</text>
<text x="35.4" y="155.5">USB1</text>
<text x="77.3" y="154.3">U4</text>
<text x="25.3" y="161.9">R7</text>
<text x="70.2" y="166.7">GND</text>
<text x="18.2" y="170.5">GND USB_DM</text>
<text x="58.3" y="174.6">R6</text>
<text x="63.9" y="183.2">GND</text>
</g>
<g font-size="1.8" fill="#00f">
<text x="177.7" y="12">XIN</text>
<text x="24" y="22.2">100nF</text>
<text x="198" y="18.4">100nF</text>
<text x="208.2" y="18.4">100nF</text>
<text x="72.3" y="28.5">SX_VR_PA</text>
<text x="26.5" y="33.6">SX_XTA</text>
<text x="72.3" y="33.6">SX_RFI_N</text>
<text x="72.3" y="31.1">SX_RFO</text>
<text x="26.5" y="36.2">SX_XTB</text>
<text x="26.5" y="38.7">SX_NRST 5</text>
<text x="26.5" y="41.2">SX_DIO3</text>
<text x="72.3" y="38.7">NET13</text>
<text x="72.3" y="36.2">SX_RFI_P</text>
<text x="72.3" y="41.2">SX_NSS</text>
<text x="286.9" y="40">USB_DM</text>
<text x="286.9" y="37.4">USB_DP</text>
<text x="72.3" y="46.3">SPI_MOSI</text>
<text x="72.3" y="43.8">SPI_CLK</text>
<text x="167" y="43.1" transform="rotate(-90 167 43.1)">XOUT</text>
<text x="203.1" y="47.6">QSPI_SS56</text>
<text x="72.3" y="53.9">Sx_BUSY</text>
<text x="72.3" y="48.9">SPI_MISO</text>
<text x="115.4" y="53.9">QSPI_SS 1</text>
<text x="184" y="51.4">100nF</text>
<text x="203.1" y="52.7">QSPI_SD0</text>
<text x="26.5" y="56.5">SX_DIO2</text>
<text x="115.4" y="56.5">QSPI_SD12</text>
<text x="115.4" y="59">QSPI_SD23</text>
<text x="176.4" y="56.5">QSPI_SD3</text>
<text x="176.4" y="59">QSPI_SCLK</text>
<text x="203.1" y="57.7">QSPI_SD2</text>
<text x="203.1" y="55.2">QSPI_SD1</text>
<text x="24" y="64.1">100nF</text>
<text x="36.7" y="61.6">SX1262IMLTRT</text>
<text x="176.4" y="61.6">QSPI_SD0</text>
<text x="203.1" y="65.4">QSPI_SCLK</text>
<text x="203.1" y="60.3">QSPI_SD3</text>
<text x="125.6" y="66.6">W25Q128JVSIQ</text>
<text x="203.1" y="83.1">XIN</text>
<text x="82.4" y="88.2">SX_RFI_P</text>
<text x="82.4" y="85.7">SX_RFI_N</text>
<text x="203.1" y="88.2">XOUT</text>
<text x="111.6" y="95.8">0900FM15D0039001E</text>
<text x="276.7" y="95.8">SPI_MOSI</text>
<text x="276.7" y="93.3">SPI_CLK</text>
<text x="209.4" y="100.9">10K</text>
<text x="276.7" y="98.4">SPI_MISO</text>
<text x="276.7" y="100.9">SX_NSS</text>
<text x="195.5" y="103.5">RUN</text>
<text x="276.7" y="103.5">Sx_BUSY</text>
<text x="39.2" y="113.6">SX_VR_PA</text>
<text x="92.6" y="120">PE4259-63</text>
<text x="54.5" y="121.2">47nF</text>
<text x="67.2" y="121.2">47nF</text>
<text x="73.5" y="127.6">SX_RFO</text>
<text x="94.6" y="130.7" transform="rotate(-90 94.6 130.7)">SX_DIO2</text>
<text x="97.7" y="126.3">100</text>
<text x="109.1" y="130.1">1nF</text>
<text x="213.2" y="133.9">RP2040</text>
<text x="40.5" y="151.7">BLM15AX102SN1D</text>
<text x="23.1" y="167.7">USB_DP</text>
<text x="77.3" y="167">AP2112K-3.3TRG1(MS)</text>
<text x="106.6" y="165.7">10uF</text>
<text x="58.3" y="170.8">USB_DM</text>
<text x="58.3" y="173.3">USB_DP</text>
<text x="35.4" y="180.9">TYPE-C-16PBS-1MD</text>
</g>
<g font-size="1.8">
<text x="35.6" y="28.8">1</text>
<text x="62.2" y="27.5">GND</text>
<text x="67.3" y="28.8">24</text>
<text x="67.3" y="26.2">25</text>
<text x="162.9" y="25">2</text>
<text x="176.1" y="25">1</text>
<text x="35.6" y="31.3">2</text>
<text x="35.6" y="33.9">3</text>
<text x="37.6" y="30">VDD_IN</text>
<text x="37.6" y="32.6">GND</text>
<text x="37.6" y="35.1">XTA</text>
<text x="60.3" y="30">VR_PA</text>
<text x="61" y="35.1">RFI_N</text>
<text x="62.4" y="32.6">RFO</text>
<text x="67.3" y="33.9">22</text>
<text x="67.3" y="31.3">23</text>
<text x="162.9" y="30">3</text>
<text x="176.1" y="30">4</text>
<text x="220.3" y="33" transform="rotate(-90 220.3 33)">50</text>
<text x="222.8" y="33" transform="rotate(-90 222.8 33)">23</text>
<text x="227.9" y="33" transform="rotate(-90 227.9 33)">45</text>
<text x="233" y="33" transform="rotate(-90 233 33)">44</text>
<text x="238.1" y="33" transform="rotate(-90 238.1 33)">49</text>
<text x="240.6" y="33" transform="rotate(-90 240.6 33)">42</text>
<text x="243.1" y="33" transform="rotate(-90 243.1 33)">33</text>
<text x="245.7" y="33" transform="rotate(-90 245.7 33)">22</text>
<text x="248.2" y="33" transform="rotate(-90 248.2 33)">10</text>
<text x="250.8" y="32" transform="rotate(-90 250.8 32)">1</text>
<text x="255.8" y="33" transform="rotate(-90 255.8 33)">48</text>
<text x="258.4" y="33" transform="rotate(-90 258.4 33)">43</text>
<text x="35.6" y="36.4">4</text>
<text x="35.6" y="41.5">6</text>
<text x="37.6" y="37.7">XTB</text>
<text x="37.6" y="40.2">GND</text>
<text x="61.1" y="37.7">RFI_P</text>
<text x="62.2" y="40.2">GND</text>
<text x="67.3" y="41.5">19</text>
<text x="67.3" y="38.9">20</text>
<text x="67.3" y="36.4">21</text>
<text x="221.3" y="39.4" transform="rotate(-90 221.3 39.4)">DVDD</text>
<text x="223.8" y="39.4" transform="rotate(-90 223.8 39.4)">DVDD</text>
<text x="239" y="40" transform="rotate(-90 239 40)">IOVDD</text>
<text x="241.6" y="40" transform="rotate(-90 241.6 40)">IOVDD</text>
<text x="244.1" y="40" transform="rotate(-90 244.1 40)">IOVDD</text>
<text x="246.7" y="40" transform="rotate(-90 246.7 40)">IOVDD</text>
<text x="249.2" y="40" transform="rotate(-90 249.2 40)">IOVDD</text>
<text x="251.7" y="40" transform="rotate(-90 251.7 40)">IOVDD</text>
<text x="263.1" y="41.3">USB_DM</text>
<text x="263.4" y="38.7">USB_DP</text>
<text x="271.9" y="40.3">46</text>
<text x="271.9" y="37.8">47</text>
<text x="35.6" y="44">7</text>
<text x="35.6" y="46.6">8</text>
<text x="37.6" y="42.7">DIO3</text>
<text x="37.6" y="45.3">VREG</text>
<text x="37.6" y="47.8">GND</text>
<text x="61.6" y="47.8">MOSI</text>
<text x="62.5" y="45.3">SCK</text>
<text x="62.5" y="42.7">NSS</text>
<text x="67.3" y="46.6">17</text>
<text x="67.3" y="44">18</text>
<text x="228.9" y="45.5" transform="rotate(-90 228.9 45.5)">VREG_VOUT</text>
<text x="234" y="42.2" transform="rotate(-90 234 42.2)">VREG_IN</text>
<text x="256.8" y="42.8" transform="rotate(-90 256.8 42.8)">USB_VDD</text>
<text x="259.4" y="44.1" transform="rotate(-90 259.4 44.1)">ADC_AVDD</text>
<text x="272.9" y="47.9">2</text>
<text x="34.6" y="51.6">10</text>
<text x="35.6" y="49.1">9</text>
<text x="37.6" y="50.4">DCC_SW</text>
<text x="37.6" y="52.9">VBAT</text>
<text x="58.9" y="52.9">NRESET</text>
<text x="61.6" y="50.4">MISO</text>
<text x="67.3" y="51.6">15 SX_NRST</text>
<text x="67.3" y="49.1">16</text>
<text x="210.9" y="53">53</text>
<text x="214.2" y="54">QSPI_SD0</text>
<text x="214.2" y="48.9">QSPI_SS</text>
<text x="265.1" y="48.9">GPIO0</text>
<text x="265.1" y="51.4">GPIO1</text>
<text x="265.1" y="54">GPIO2</text>
<text x="272.9" y="50.5">3</text>
<text x="272.9" y="53">4</text>
<text x="34.6" y="54.2">11</text>
<text x="34.6" y="56.7">12</text>
<text x="37.6" y="55.4">VBAT_IO</text>
<text x="37.6" y="58">DIO2</text>
<text x="61.3" y="55.4">BUSY</text>
<text x="62" y="58">DIO1</text>
<text x="67.3" y="56.7">13 SX_DIO1</text>
<text x="67.3" y="54.2">14</text>
<text x="126.5" y="55.4">CS#</text>
<text x="126.5" y="58">DO(IO1)</text>
<text x="154.1" y="58">HOLD#orRESET#(IO3)</text>
<text x="169.1" y="55.4">VCC</text>
<text x="174" y="59.3">6</text>
<text x="174" y="56.7">7</text>
<text x="174" y="54.2">8</text>
<text x="210.9" y="58.1">54</text>
<text x="210.9" y="55.5">55</text>
<text x="214.2" y="59.1">QSPI_SD2</text>
<text x="214.2" y="56.5">QSPI_SD1</text>
<text x="265.1" y="56.5">GPIO3</text>
<text x="265.1" y="59.1">GPIO4</text>
<text x="272.9" y="55.5">5</text>
<text x="272.9" y="58.1">6</text>
<text x="124.5" y="61.8">4</text>
<text x="126.5" y="60.5">WP#(IO2)</text>
<text x="126.5" y="63.1">GND</text>
<text x="167" y="63.1">DI(IO0)</text>
<text x="169.4" y="60.5">CLK</text>
<text x="174" y="61.8">5</text>
<text x="210.9" y="60.6">51</text>
<text x="210.9" y="65.7">52</text>
<text x="214.2" y="61.6">QSPI_SD3</text>
<text x="265.1" y="61.6">GPIO5</text>
<text x="265.1" y="64.1">GPIO6</text>
<text x="272.9" y="60.6">7</text>
<text x="272.9" y="63.2">8</text>
<text x="272.9" y="65.7">9</text>
<text x="214.2" y="66.7">QSPI_SCLK</text>
<text x="265.1" y="69.2">GPIO8</text>
<text x="265.1" y="71.8">GPIO9</text>
<text x="265.1" y="66.7">GPIO7</text>
<text x="271.9" y="68.2">11</text>
<text x="271.9" y="70.8">12</text>
<text x="264.1" y="74.3">GPIO10</text>
<text x="264.1" y="76.8">GPIO11</text>
<text x="271.9" y="73.3">13</text>
<text x="271.9" y="75.9">14</text>
<text x="110.5" y="80.8">1</text>
<text x="110.5" y="83.4">2</text>
<text x="112.6" y="82.1">RFO</text>
<text x="129.5" y="82.1">GND</text>
<text x="134.6" y="83.4">9</text>
<text x="134.6" y="80.8">10</text>
<text x="210.9" y="83.5">20</text>
<text x="264.1" y="79.4">GPIO12</text>
<text x="264.1" y="81.9">GPIO13</text>
<text x="271.9" y="78.4">15</text>
<text x="271.9" y="80.9">16</text>
<text x="271.9" y="83.5">17</text>
<text x="110.5" y="85.9">3</text>
<text x="110.5" y="88.5">4</text>
<text x="112.6" y="84.7">GND</text>
<text x="112.6" y="87.2">RFI_N</text>
<text x="112.6" y="89.7">RFI_P</text>
<text x="125.8" y="87.2">SW_RFO</text>
<text x="129.5" y="89.7">GND</text>
<text x="129.5" y="84.7">GND</text>
<text x="134.6" y="88.5">7</text>
<text x="134.6" y="85.9">8</text>
<text x="210.9" y="88.6">21</text>
<text x="214.2" y="84.5">XIN</text>
<text x="214.2" y="89.5">XOUT</text>
<text x="264.1" y="84.5">GPIO14</text>
<text x="264.1" y="87">GPIO15</text>
<text x="264.1" y="89.5">GPIO16</text>
<text x="271.9" y="86">18</text>
<text x="271.9" y="88.6">27</text>
<text x="110.5" y="91">5</text>
<text x="112.6" y="92.3">GND</text>
<text x="126.7" y="92.3">SW_RFI</text>
<text x="134.6" y="91">6</text>
<text x="264.1" y="92.1">GPIO17</text>
<text x="264.1" y="94.6">GPIO18</text>
<text x="271.9" y="91.1">28SX_DIO1</text>
<text x="271.9" y="93.6">29</text>
<text x="210.9" y="101.3">26</text>
<text x="264.1" y="97.2">GPIO19</text>
<text x="264.1" y="99.7">GPIO20</text>
<text x="271.9" y="96.2">30</text>
<text x="271.9" y="98.7">31</text>
<text x="271.9" y="101.3">32</text>
<text x="214.2" y="102.2">RUN</text>
<text x="264.1" y="102.2">GPIO21</text>
<text x="264.1" y="104.8">GPIO22</text>
<text x="264.1" y="107.3">GPIO23</text>
<text x="271.9" y="103.8">34</text>
<text x="271.9" y="106.3">35SX_NRST</text>
<text x="91.4" y="110.1">1</text>
<text x="91.4" y="112.6">2</text>
<text x="93.5" y="111.3">RF1</text>
<text x="93.5" y="113.9">GND</text>
<text x="104.8" y="111.3">CTRL# or VDD</text>
<text x="113.3" y="113.9">RFC</text>
<text x="118.1" y="112.6">5</text>
<text x="118.1" y="110.1">6</text>
<text x="210.9" y="114">24</text>
<text x="264.1" y="109.9">GPIO24</text>
<text x="264.1" y="112.4">GPIO25</text>
<text x="271.9" y="108.9">36</text>
<text x="271.9" y="111.4">37</text>
<text x="91.4" y="115.1">3</text>
<text x="93.5" y="116.4">RF2</text>
<text x="112.3" y="116.4">CTRL</text>
<text x="118.1" y="115.1">4</text>
<text x="210.9" y="116.5">25</text>
<text x="214.2" y="114.9">SWCLK</text>
<text x="214.2" y="117.5">SWD</text>
<text x="258.2" y="117.5">GPIO26_ADC0</text>
<text x="271.9" y="116.5">38</text>
<text x="271.9" y="119">39</text>
<text x="258.2" y="120">GPIO27_ADC1</text>
<text x="258.2" y="122.6">GPIO28_ADC2</text>
<text x="258.2" y="125.1">GPIO29_ADC3</text>
<text x="271.9" y="121.6">40</text>
<text x="271.9" y="124.1">41</text>
<text x="231.4" y="128.8" transform="rotate(-90 231.4 128.8)">TESTEN</text>
<text x="244.1" y="128.8" transform="rotate(-90 244.1 128.8)">GND</text>
<text x="230.4" y="132.1" transform="rotate(-90 230.4 132.1)">19</text>
<text x="243.1" y="132.1" transform="rotate(-90 243.1 132.1)">57</text>
<text x="29.9" y="158.3">B1A12</text>
<text x="30.9" y="160.9">B4A9</text>
<text x="36.4" y="159.6">GND</text>
<text x="49.8" y="159.6">EH</text>
<text x="53.3" y="160.9">3</text>
<text x="53.3" y="158.3">4</text>
<text x="76.2" y="157">1</text>
<text x="76.2" y="159.6">2</text>
<text x="78.3" y="158.3">VIN</text>
<text x="78.3" y="160.9">GND</text>
<text x="86.6" y="158.3">VOUT</text>
<text x="92.7" y="157">5</text>
<text x="33.1" y="163.4">B5</text>
<text x="33.1" y="165.9">B6</text>
<text x="36.4" y="162.1">VBUS</text>
<text x="36.4" y="164.7">CC2</text>
<text x="36.4" y="167.2">DP2</text>
<text x="49.8" y="164.7">EH</text>
<text x="49.8" y="162.1">EH</text>
<text x="50.2" y="166.9">EH</text>
<text x="53.2" y="165.9">1</text>
<text x="53.3" y="163.4">2</text>
<text x="76.2" y="162.1">3</text>
<text x="78.3" y="163.4">EN</text>
<text x="89" y="163.4">NC</text>
<text x="92.7" y="162.1">4</text>
<text x="29.9" y="173.6">A1B12</text>
<text x="33.1" y="168.5">B7</text>
<text x="33.1" y="171">B8</text>
<text x="36.4" y="169.7">DN2</text>
<text x="36.4" y="172.3">SUB2</text>
<text x="47.5" y="169.7">SUB1</text>
<text x="48.6" y="172.3">DN1</text>
<text x="53.3" y="173.6">A6</text>
<text x="53.3" y="171">A7</text>
<text x="53.3" y="168.5">A8</text>
<text x="30.9" y="176.1">A4B9</text>
<text x="36.4" y="174.8">GND</text>
<text x="36.4" y="177.4">VBUS</text>
<text x="48.6" y="177.4">CC1</text>
<text x="48.7" y="174.8">DP1</text>
<text x="53.3" y="176.1">A5</text>
</g>
<g font-size="1.5" fill="#000080">
<text x="154.8" y="9.5">C11</text>
<text x="198" y="15.8">C14</text>
<text x="208.2" y="15.8">C13</text>
<text x="236.1" y="17.1">C22</text>
<text x="24" y="19.6">C1</text>
<text x="218.3" y="22.2">C12</text>
<text x="152.3" y="32.3">C10</text>
<text x="24" y="41.2">C3</text>
<text x="24" y="61.6">C2</text>
<text x="133.2" y="109.8">C5</text>
<text x="54.5" y="118.7">C9</text>
<text x="67.2" y="118.7">C8</text>
<text x="145.9" y="117.4">C6</text>
<text x="163.7" y="117.4">C7</text>
<text x="109.1" y="127.6">C4</text>
<text x="64.6" y="159.3">C23</text>
<text x="106.6" y="163.2">C24</text>
</g>
</svg>
